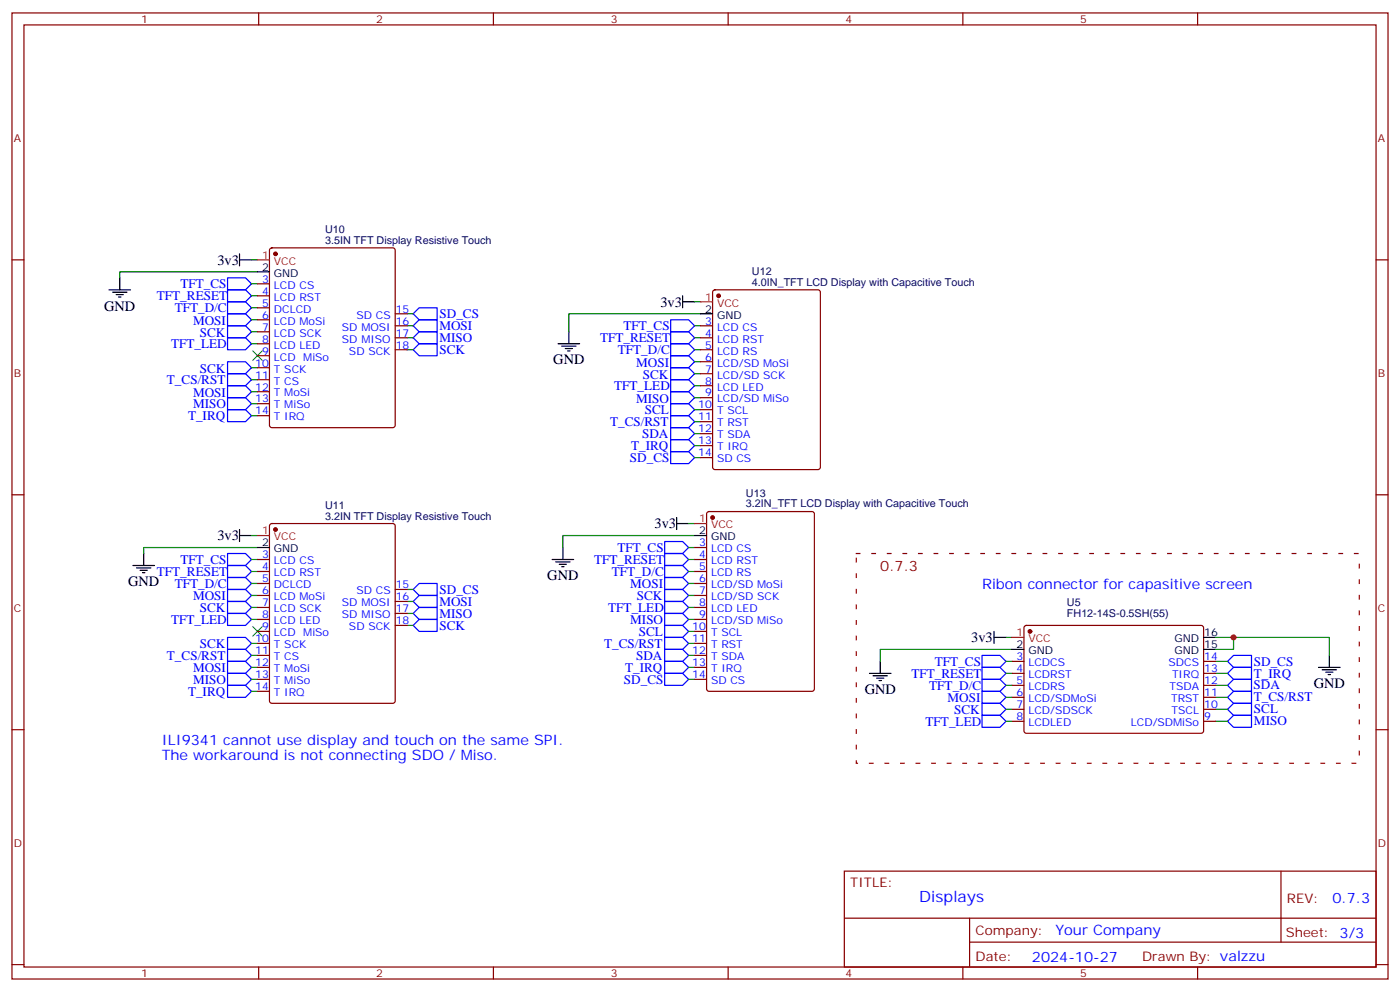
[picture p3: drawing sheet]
<svg xmlns="http://www.w3.org/2000/svg" width="412mm" height="292mm" viewBox="0 0 412 292" stroke-linecap="round" stroke-linejoin="round" font-family="sans-serif">
<g fill="none" stroke="#870000" stroke-width=".35">
<path d="M3.5 3.8h405.4v284.3h-405.4zM7.1 7.3h398.2v277.3h-398.2zM76.2 3.8v3.5M145.3 3.8v3.5M214.5 3.8v3.5M283.6 3.8v3.5M352.8 3.8v3.5M3.5 76.5h3.6M79.6 73.2l.5-.2h35.6l.5 .2 .2 .5v51.5l-.2 .5-.5 .2h-35.6l-.5-.3-.2-.4v-51.5zM405.3 76.5h3.6M75.8 83.5h3.6M75.8 87.1h3.6"/>
<path d="M75.8 90.6h3.6M75.8 94.1h3.6M75.8 97.6h3.6M116.4 92.4h3.5M116.4 95.9h3.5M116.4 99.4h3.5M206.4 95.9h3.5M206.4 99.4h3.5M210.1 85.5l.5-.2h30.3l.7 .4 .1 51.8-.5 .7h-30.6l-.6-.4-.1-51.8zM75.8 101.2h3.6M75.8 104.7h3.6M75.8 108.2h3.6"/>
<path d="M75.8 111.8h3.6M75.8 115.3h3.6M75.8 118.8h3.6M116.4 102.9h3.5M206.4 102.9h3.5M206.4 106.5h3.5M206.4 110h3.5M206.4 113.5h3.5M206.4 117.1h3.5M75.8 122.3h3.6M206.4 120.6h3.5M206.4 124.1h3.5"/>
<path d="M206.4 127.6h3.5M206.4 131.2h3.5M206.4 134.7h3.5M3.5 145.6h3.6M79.6 154.3l.5-.2h35.6l.5 .2 .2 .5v51.5l-.2 .5-.5 .2h-35.6l-.5-.2-.2-.5v-51.5zM208.4 150.8l.4-.2h30.4l.6 .4 .1 51.8-.5 .6-30.6 .1-.6-.5-.1-51.7zM405.3 145.6h3.6M75.8 164.7h3.6M75.8 168.2h3.6M75.8 171.7h3.6M75.8 175.3h3.6M75.8 178.8h3.6"/>
<path d="M116.4 173.5h3.5M116.4 177h3.5M204.6 164.7h3.5M204.6 168.2h3.5M204.6 171.7h3.5M204.6 175.3h3.5M204.6 178.8h3.5M204.6 161.1h3.5M75.8 182.3h3.6M75.8 185.8h3.6M75.8 189.4h3.6M75.8 192.9h3.6"/>
<path d="M75.8 196.4h3.6M75.8 200h3.6M116.4 180.6h3.5M116.4 184.1h3.5M204.6 182.3h3.5M204.6 185.8h3.5M204.6 189.4h3.5M204.6 192.9h3.5M204.6 196.4h3.5M204.6 200h3.5M298.1 194.7h3.5M298.1 198.2h3.5"/>
<path d="M301.9 184.3l.4-.2h51.8l.4 .7v30.6l-.7 .4h-51.7l-.5-.7v-30.3zM354.5 194.7h3.6M354.5 198.2h3.6M3.5 214.8h3.6M75.8 203.5h3.6M298.1 201.7h3.5M298.1 205.2h3.5M298.1 208.8h3.5M298.1 212.3h3.5M354.5 201.7h3.6M354.5 205.2h3.6M354.5 208.8h3.6"/>
<path d="M354.5 212.3h3.6M405.3 214.8h3.6M248.7 256.4h156.6v28.2h-156.6zM377.3 256.4v20.9M248.7 270.2h156.5M285.6 277.3h119.6M285.6 270.2v14.2M3.5 283.9h3.6M76.2 284.6v3.5M145.3 284.6v3.5M214.5 284.6v3.5M283.6 284.6v3.5"/>
<path d="M352.8 284.6v3.5M405.3 283.9h3.6"/>
</g>
<g fill="none" stroke="#00f" stroke-width=".35">
<path d="M67 99.4h5.3l1.8 1.8-1.8 1.7h-5.3zM67 95.9h5.3l1.8 1.7-1.8 1.8h-5.3zM67 92.4h5.3l1.8 1.7-1.8 1.8h-5.3zM67 88.8h5.3l1.8 1.8-1.8 1.8h-5.3zM67 85.3h5.3l1.8 1.8-1.8 1.7h-5.3zM67 81.8h5.3l1.8 1.7-1.8 1.8h-5.3zM121.7 92.4l1.8-1.8h5.3v3.5h-5.3zM121.7 95.9l1.8-1.8h5.3v3.5h-5.3zM121.7 99.4l1.8-1.8h5.3v3.6h-5.3zM197.6 97.6h5.2l1.8 1.8-1.8 1.8h-5.2zM197.6 94.1h5.2l1.8 1.8-1.8 1.7h-5.2zM67 110h5.3l1.8 1.8-1.8 1.7h-5.3z"/>
<path d="M67 106.5h5.3l1.8 1.7-1.8 1.8h-5.3zM67 117.1h5.3l1.8 1.7-1.8 1.8h-5.3zM67 113.5h5.3l1.8 1.8-1.8 1.8h-5.3zM121.7 102.9l1.8-1.7h5.3v3.5h-5.3zM197.6 115.3h5.2l1.8 1.8-1.8 1.7h-5.2zM197.6 111.8h5.2l1.8 1.7-1.8 1.8h-5.2zM197.6 104.7h5.2l1.8 1.8-1.8 1.7h-5.2zM197.6 108.2h5.2l1.8 1.8-1.8 1.8h-5.2zM197.6 101.2h5.2l1.8 1.7-1.8 1.8h-5.2zM197.6 118.8h5.2l1.8 1.8-1.8 1.7h-5.2zM67 120.6h5.3l1.8 1.7-1.8 1.8h-5.3zM197.6 125.9h5.2l1.8 1.7-1.8 1.8h-5.2z"/>
<path d="M197.6 132.9h5.2l1.8 1.8-1.8 1.8h-5.2zM197.6 129.4h5.2l1.8 1.8-1.8 1.7h-5.2zM197.6 122.3h5.2l1.8 1.8-1.8 1.8h-5.2zM195.8 159.4h5.3l1.7 1.7-1.7 1.8h-5.3zM67 162.9h5.3l1.8 1.8-1.8 1.7h-5.3zM67 166.4h5.3l1.8 1.8-1.8 1.8h-5.3zM67 170h5.3l1.8 1.7-1.8 1.8h-5.3zM67 173.5h5.3l1.8 1.8-1.8 1.7h-5.3zM67 177h5.3l1.8 1.8-1.8 1.8h-5.3zM121.7 177l1.8-1.7h5.3v3.5h-5.3zM121.7 173.5l1.8-1.8h5.3v3.6h-5.3zM195.8 177h5.3l1.7 1.8-1.7 1.8h-5.3z"/>
<path d="M195.8 170h5.3l1.7 1.7-1.7 1.8h-5.3zM195.8 173.5h5.3l1.7 1.8-1.7 1.7h-5.3zM195.8 162.9h5.3l1.7 1.8-1.7 1.7h-5.3zM195.8 166.4h5.3l1.7 1.8-1.7 1.8h-5.3zM67 194.7h5.3l1.8 1.7-1.8 1.8h-5.3zM67 198.2h5.3l1.8 1.8-1.8 1.7h-5.3zM67 187.6h5.3l1.8 1.8-1.8 1.7h-5.3zM67 191.1h5.3l1.8 1.8-1.8 1.8h-5.3zM67 180.6h5.3l1.8 1.7-1.8 1.8h-5.3zM121.7 184.1l1.8-1.8h5.3v3.5h-5.3zM121.7 180.6l1.8-1.8h5.3v3.5h-5.3zM195.8 180.6h5.3l1.7 1.7-1.7 1.8h-5.3z"/>
<path d="M195.8 184.1h5.3l1.7 1.7-1.7 1.8h-5.3zM195.8 191.1h5.3l1.7 1.8-1.7 1.8h-5.3zM195.8 198.2h5.3l1.7 1.8-1.7 1.7h-5.3zM195.8 194.7h5.3l1.7 1.7-1.7 1.8h-5.3zM195.8 187.6h5.3l1.7 1.8-1.7 1.7h-5.3zM289.3 192.9h5.3l1.7 1.8-1.7 1.7h-5.3zM289.3 200h5.3l1.7 1.7-1.7 1.8h-5.3zM289.3 196.4h5.3l1.7 1.8-1.7 1.8h-5.3zM361.6 198.2l1.8-1.8h5.3v3.6h-5.3zM361.6 194.7l1.8-1.8h5.3v3.5h-5.3zM67 201.7h5.3l1.8 1.8-1.8 1.7h-5.3zM289.3 207h5.3l1.7 1.8-1.7 1.7h-5.3z"/>
<path d="M289.3 203.5h5.3l1.7 1.7-1.7 1.8h-5.3zM289.3 210.5h5.3l1.7 1.8-1.7 1.8h-5.3zM361.6 205.2l1.8-1.7h5.3v3.5h-5.3zM361.6 208.8l1.8-1.8h5.3v3.5h-5.3zM361.6 201.7l1.8-1.7h5.3v3.5h-5.3zM361.6 212.3l1.8-1.8h5.3v3.6h-5.3z"/>
</g>
<g fill="none" stroke="#008700" stroke-width=".35">
<path d="M74.1 76.5h1.7M74.1 87.1h1.7M74.1 83.5h1.7M74.1 90.6h1.7M74.1 94.1h1.7M74.1 97.6h1.7M75.8 80h-40.5v1.8M119.9 92.4h1.8M119.9 95.9h1.8M119.9 99.4h1.8M204.6 95.9h1.8M204.6 99.4h1.8"/>
<path d="M204.6 88.8h1.8M206.4 92.4h-38.8v5.2M74.1 101.2h1.7M74.1 111.8h1.7M74.1 108.2h1.7M74.1 115.3h1.7M74.1 118.8h1.7M119.9 102.9h1.8M204.6 102.9h1.8M204.6 117.1h1.8M204.6 113.5h1.8M204.6 106.5h1.8"/>
<path d="M204.6 110h1.8M74.1 122.3h1.7M204.6 127.6h1.8M204.6 120.6h1.8M204.6 131.2h1.8M204.6 134.7h1.8M204.6 124.1h1.8M74.1 157.6h1.7M202.8 154.1h1.8M204.6 157.6h-38.8v3.5M74.1 164.7h1.7M74.1 168.2h1.7"/>
<path d="M74.1 171.7h1.7M74.1 175.3h1.7M74.1 178.8h1.7M75.8 161.1h-33.5v1.8M119.9 173.5h1.8M119.9 177h1.8M202.8 161.1h1.8M202.8 164.7h1.8M202.8 168.2h1.8M202.8 171.7h1.8M202.8 175.3h1.8M202.8 178.8h1.8"/>
<path d="M74.1 182.3h1.7M74.1 192.9h1.7M74.1 196.4h1.7M74.1 200h1.7M74.1 189.4h1.7M119.9 180.6h1.8M119.9 184.1h1.8M202.8 182.3h1.8M202.8 185.8h1.8M202.8 192.9h1.8M202.8 196.4h1.8M202.8 200h1.8"/>
<path d="M202.8 189.4h1.8M296.3 198.2h1.8M296.3 194.7h1.8M296.3 187.6h1.8M298.1 191.1h-38.8v3.6M358.1 187.6h33.5v5.3M358.1 198.2h3.5M358.1 194.7h3.5M363.4 187.6v3.5h-5.3M74.1 203.5h1.7M296.3 205.2h1.8M296.3 208.8h1.8"/>
<path d="M296.3 201.7h1.8M296.3 212.3h1.8M358.1 205.2h3.5M358.1 208.8h3.5M358.1 201.7h3.5M358.1 212.3h3.5"/>
</g>
<g fill="none" stroke="#000" stroke-width=".35">
<path d="M70.6 76.5h3.5M70.6 74.7v3.5M32.1 85.3h6.4M33.2 86h4.2M34.2 86.7h2.1M34.9 87.4h.7M35.3 81.8v3.5M75.8 80h3.6M167.6 97.6v3.6M201.1 88.8h3.5M201.1 87.1v3.5M206.4 92.4h3.5"/>
<path d="M164.4 101.2h6.3M165.5 101.9h4.2M166.5 102.6h2.1M167.2 103.3h.7M70.6 155.9v3.5M70.6 157.6h3.5M199.3 154.1h3.5M199.3 152.3v3.6M204.6 157.6h3.5M39.2 166.4h6.3M40.2 167.1h4.2M41.3 167.9h2.1"/>
<path d="M42 168.6h.7M42.3 162.9v3.5M75.8 161.1h3.6M162.6 164.7h6.4M163.7 165.4h4.2M164.7 166.1h2.2M165.5 166.8h.7M165.8 161.1v3.6M256.1 198.2h6.4M257.2 198.9h4.2M258.2 199.6h2.1M259.3 194.7v3.5"/>
<path d="M292.8 187.6h3.5M292.8 185.8v3.6M298.1 191.1h3.5M354.5 187.6h3.6M354.5 191.1h3.6M388.4 196.4h6.4M389.5 197.1h4.2M390.5 197.8h2.1M391.2 198.5h.7M391.6 192.9v3.5M258.9 200.3h.7"/>
</g>
<path d="M74.4 103.3l2.9 2.8M77.3 103.3l-2.9 2.8M74.4 184.4l2.9 2.9M77.3 184.4l-2.9 2.9" fill="none" stroke="#3c3" stroke-width=".35"/>
<g fill="#870000" stroke="#870000" stroke-width=".35">
<circle cx="81.1" cy="155.9" r=".53"/>
<circle cx="81.1" cy="74.7" r=".53"/>
<circle cx="211.7" cy="87.1" r=".53"/>
<circle cx="209.9" cy="152.3" r=".53"/>
<circle cx="303.4" cy="185.8" r=".53"/>
</g>
<path d="M75.8 76.5h3.6M206.4 88.8h3.5M75.8 157.6h3.6M204.6 154.1h3.5M298.1 187.6h3.5" fill="none" stroke="#f00" stroke-width=".35"/>
<path d="M252.2 162.9h148.2v61.7h-148.2z" fill="none" stroke="#900" stroke-width=".35" stroke-dasharray="1.1 3.5"/>
<circle cx="363.4" cy="187.6" r=".88" fill="#c00"/>
<text font-size="4.6" fill="#00f" x="270.8" y="265.4">Displays</text>
<g font-size="4.2">
<text x="64" y="77.9">3v3</text>
<text x="30.7" y="91.4">GND</text>
<text x="194.6" y="90.3">3v3</text>
<text x="163" y="107.3">GND</text>
<text x="192.8" y="155.5">3v3</text>
<text x="64" y="159.1">3v3</text>
<text x="37.7" y="172.5">GND</text>
<text x="161.2" y="170.8">GND</text>
<text x="286.1" y="189">3v3</text>
<text x="387" y="202.5">GND</text>
<text x="254.7" y="204.3">GND</text>
</g>
<text font-size="4.2" fill="#900" x="259.3" y="168.2">0.7.3</text>
<g font-size="4.2" fill="#00f">
<text x="289.3" y="173.5">Ribon connector for capasitive screen</text>
<text x="47.6" y="219.4">ILI9341 cannot use display and touch on the same SPI.</text>
<text x="47.6" y="223.6">The workaround is not connecting SDO / Miso.</text>
<text x="392.5" y="265.7">0.7.3</text>
<text x="310.9" y="275.2">Your Company</text>
<text x="304" y="283">2024-10-27</text>
</g>
<g font-size="3.9" fill="#00f">
<text x="46.2" y="88.4">TFT_RESET</text>
<text x="53.1" y="84.8">TFT_CS</text>
<text x="51.5" y="91.8">TFT_D/C</text>
<text x="56.9" y="95.5">MOSI</text>
<text x="129.5" y="93.7">SD_CS</text>
<text x="58.8" y="99.1">SCK</text>
<text x="129.4" y="97.2">MOSI</text>
<text x="129.4" y="100.7">MISO</text>
<text x="176.7" y="100.8">TFT_RESET</text>
<text x="183.7" y="97.1">TFT_CS</text>
<text x="50.4" y="102.5">TFT_LED</text>
<text x="129.5" y="104.2">SCK</text>
<text x="182" y="104.2">TFT_D/C</text>
<text x="187.4" y="107.9">MOSI</text>
<text x="49.2" y="113">T_CS/RST</text>
<text x="58.8" y="109.6">SCK</text>
<text x="189.4" y="111.4">SCK</text>
<text x="56.9" y="116.7">MOSI</text>
<text x="180.9" y="114.9">TFT_LED</text>
<text x="187.4" y="118.5">MISO</text>
<text x="55.4" y="123.6">T_IRQ</text>
<text x="56.9" y="120.2">MISO</text>
<text x="179.7" y="125.4">T_CS/RST</text>
<text x="189.9" y="121.8">SCL</text>
<text x="189.1" y="128.9">SDA</text>
<text x="185.6" y="135.9">SD_CS</text>
<text x="185.9" y="132.4">T_IRQ</text>
<text x="53.1" y="165.9">TFT_CS</text>
<text x="175" y="166">TFT_RESET</text>
<text x="181.9" y="162.4">TFT_CS</text>
<text x="46.2" y="169.6">TFT_RESET</text>
<text x="51.5" y="173">TFT_D/C</text>
<text x="180.2" y="169.5">TFT_D/C</text>
<text x="185.6" y="173.1">MOSI</text>
<text x="56.9" y="176.7">MOSI</text>
<text x="129.4" y="178.3">MOSI</text>
<text x="129.5" y="174.9">SD_CS</text>
<text x="187.6" y="176.7">SCK</text>
<text x="50.4" y="183.7">TFT_LED</text>
<text x="58.8" y="180.2">SCK</text>
<text x="129.4" y="181.9">MISO</text>
<text x="129.5" y="185.4">SCK</text>
<text x="179.2" y="180.1">TFT_LED</text>
<text x="185.6" y="183.7">MISO</text>
<text x="58.8" y="190.8">SCK</text>
<text x="177.9" y="190.6">T_CS/RST</text>
<text x="188.2" y="187.1">SCL</text>
<text x="49.2" y="194.2">T_CS/RST</text>
<text x="56.9" y="197.8">MOSI</text>
<text x="184.1" y="197.7">T_IRQ</text>
<text x="187.4" y="194.2">SDA</text>
<text x="275.4" y="195.9">TFT_CS</text>
<text x="369.4" y="195.9">SD_CS</text>
<text x="56.9" y="201.4">MISO</text>
<text x="183.8" y="201.2">SD_CS</text>
<text x="268.5" y="199.6">TFT_RESET</text>
<text x="273.7" y="203">TFT_D/C</text>
<text x="369.3" y="202.9">SDA</text>
<text x="369.4" y="199.4">T_IRQ</text>
<text x="55.4" y="204.7">T_IRQ</text>
<text x="279.1" y="206.7">MOSI</text>
<text x="369.4" y="210">SCL</text>
<text x="369.4" y="206.5">T_CS/RST</text>
<text x="272.7" y="213.7">TFT_LED</text>
<text x="281.1" y="210.2">SCK</text>
<text x="369.4" y="213.4">MISO</text>
</g>
<g font-size="3.9" fill="#800">
<text x="250.5" y="261">TITLE:</text>
<text x="379.1" y="265.7">REV:</text>
<text x="287.4" y="275.2">Company:</text>
<text x="378.7" y="275.8">Sheet: 3/3</text>
<text x="287.4" y="282.9">Date:</text>
<text x="336.4" y="282.9">Drawn By: valzzu</text>
</g>
<g font-size="3.2" fill="#800">
<text x="41.6" y="6.8">1</text>
<text x="110.8" y="6.8">2</text>
<text x="179.9" y="6.8">3</text>
<text x="249.1" y="6.8">4</text>
<text x="318.2" y="6.8">5</text>
<text x="4.1" y="41.9">A</text>
<text x="405.9" y="41.9">A</text>
<text x="4.1" y="111.1">B</text>
<text x="405.9" y="111.1">B</text>
<text x="4.1" y="180.2">C</text>
<text x="405.9" y="180.2">C</text>
<text x="4.1" y="249.3">D</text>
<text x="405.9" y="249.3">D</text>
<text x="41.6" y="287.6">1</text>
<text x="110.8" y="287.6">2</text>
<text x="179.9" y="287.6">3</text>
<text x="249.1" y="287.6">4</text>
<text x="318.2" y="287.6">5</text>
</g>
<g font-size="3.2" fill="#000080">
<text x="95.8" y="71.8">3.5IN TFT Display Resistive Touch</text>
<text x="95.8" y="68.6">U10</text>
<text x="221.5" y="80.9">U12</text>
<text x="221.5" y="84.1">4.0IN_TFT LCD Display with Capacitive Touch</text>
<text x="95.8" y="149.7">U11</text>
<text x="219.7" y="149.3">3.2IN_TFT LCD Display with Capacitive Touch</text>
<text x="219.7" y="146.2">U13</text>
<text x="95.8" y="152.9">3.2IN TFT Display Resistive Touch</text>
<text x="314.3" y="178.5">U5</text>
<text x="314.3" y="181.7">FH12-14S-0.5SH(55)</text>
</g>
<g font-size="3.2" fill="#f00">
<text x="77.2" y="76.1">1</text>
<text x="80.7" y="77.9">VCC</text>
<text x="207.7" y="88.5">1</text>
<text x="211.2" y="90.2">VCC</text>
<text x="205.9" y="153.7">1</text>
<text x="209.4" y="155.5">VCC</text>
<text x="77.2" y="157.3">1</text>
<text x="80.7" y="159">VCC</text>
<text x="299.4" y="187.3">1</text>
<text x="302.9" y="189">VCC</text>
</g>
<g font-size="3.2">
<text x="77.2" y="79.7">2</text>
<text x="80.7" y="81.4">GND</text>
<text x="207.7" y="92">2</text>
<text x="211.2" y="93.8">GND</text>
<text x="77.2" y="160.8">2</text>
<text x="205.9" y="157.3">2</text>
<text x="209.4" y="159">GND</text>
<text x="80.7" y="162.6">GND</text>
<text x="299.4" y="190.8">2</text>
<text x="346" y="189">GND</text>
<text x="354.7" y="190.8">15</text>
<text x="354.7" y="187.3">16</text>
<text x="302.9" y="192.5">GND</text>
<text x="346" y="192.5">GND</text>
</g>
<g font-size="3.2" fill="#00f">
<text x="77.2" y="83.2">3</text>
<text x="77.2" y="86.7">4</text>
<text x="80.7" y="84.9">LCD CS</text>
<text x="80.7" y="88.5">LCD RST</text>
<text x="77.2" y="90.2">5</text>
<text x="77.2" y="93.8">6</text>
<text x="80.7" y="92">DCLCD</text>
<text x="80.7" y="95.5">LCD MoSi</text>
<text x="105" y="93.8">SD CS</text>
<text x="116.6" y="92">15</text>
<text x="116.6" y="95.5">16</text>
<text x="207.7" y="95.5">3</text>
<text x="77.2" y="97.3">7</text>
<text x="77.2" y="100.8">8</text>
<text x="80.7" y="99.1">LCD SCK</text>
<text x="100.7" y="97.3">SD MOSI</text>
<text x="100.7" y="100.8">SD MISO</text>
<text x="116.6" y="99.1">17</text>
<text x="207.7" y="99.1">4</text>
<text x="211.2" y="97.3">LCD CS</text>
<text x="211.2" y="100.8">LCD RST</text>
<text x="75.2" y="107.9">10</text>
<text x="77.2" y="104.4">9</text>
<text x="80.7" y="102.6">LCD LED</text>
<text x="80.7" y="106.1">LCD</text>
<text x="89.3" y="106.1">MiSo</text>
<text x="102.8" y="104.4">SD SCK</text>
<text x="116.6" y="102.6">18</text>
<text x="207.7" y="102.6">5</text>
<text x="207.7" y="106.1">6</text>
<text x="211.2" y="104.4">LCD RS</text>
<text x="211.2" y="107.9">LCD/SD MoSi</text>
<text x="75.2" y="111.4">11</text>
<text x="80.7" y="109.6">T SCK</text>
<text x="80.7" y="113.2">T CS</text>
<text x="207.7" y="109.6">7</text>
<text x="207.7" y="113.2">8</text>
<text x="211.2" y="111.4">LCD/SD SCK</text>
<text x="75.2" y="114.9">12</text>
<text x="75.2" y="118.5">13</text>
<text x="80.7" y="116.7">T MoSi</text>
<text x="207.7" y="116.7">9</text>
<text x="211.2" y="114.9">LCD LED</text>
<text x="211.2" y="118.5">LCD/SD MiSo</text>
<text x="75.2" y="122">14</text>
<text x="80.7" y="120.2">T MiSo</text>
<text x="80.7" y="123.8">T IRQ</text>
<text x="205.7" y="120.2">10</text>
<text x="205.7" y="123.8">11</text>
<text x="211.2" y="122">T SCL</text>
<text x="211.2" y="125.5">T RST</text>
<text x="205.7" y="127.3">12</text>
<text x="205.7" y="130.8">13</text>
<text x="211.2" y="129">T SDA</text>
<text x="205.7" y="134.3">14</text>
<text x="211.2" y="132.6">T IRQ</text>
<text x="211.2" y="136.1">SD CS</text>
<text x="205.9" y="160.8">3</text>
<text x="77.2" y="164.3">3</text>
<text x="77.2" y="167.9">4</text>
<text x="80.7" y="166.1">LCD CS</text>
<text x="205.9" y="164.3">4</text>
<text x="205.9" y="167.9">5</text>
<text x="209.4" y="162.6">LCD CS</text>
<text x="209.4" y="166.1">LCD RST</text>
<text x="77.2" y="171.4">5</text>
<text x="80.7" y="169.6">LCD RST</text>
<text x="80.7" y="173.1">DCLCD</text>
<text x="116.6" y="173.1">15</text>
<text x="205.9" y="171.4">6</text>
<text x="209.4" y="169.6">LCD RS</text>
<text x="209.4" y="173.1">LCD/SD MoSi</text>
<text x="77.2" y="174.9">6</text>
<text x="77.2" y="178.4">7</text>
<text x="80.7" y="176.7">LCD MoSi</text>
<text x="100.7" y="178.4">SD MOSI</text>
<text x="105" y="174.9">SD CS</text>
<text x="116.6" y="176.7">16</text>
<text x="205.9" y="174.9">7</text>
<text x="205.9" y="178.4">8</text>
<text x="209.4" y="176.7">LCD/SD SCK</text>
<text x="77.2" y="182">8</text>
<text x="77.2" y="185.5">9</text>
<text x="80.7" y="180.2">LCD SCK</text>
<text x="80.7" y="183.7">LCD LED</text>
<text x="100.7" y="182">SD MISO</text>
<text x="102.8" y="185.5">SD SCK</text>
<text x="116.6" y="180.2">17</text>
<text x="116.6" y="183.7">18</text>
<text x="203.9" y="185.5">10</text>
<text x="205.9" y="182">9</text>
<text x="209.4" y="180.2">LCD LED</text>
<text x="209.4" y="183.7">LCD/SD MiSo</text>
<text x="75.2" y="189">10</text>
<text x="80.7" y="187.3">LCD</text>
<text x="80.7" y="190.8">T SCK</text>
<text x="89.3" y="187.3">MiSo</text>
<text x="203.9" y="189">11</text>
<text x="209.4" y="187.3">T SCL</text>
<text x="209.4" y="190.8">T RST</text>
<text x="75.2" y="192.5">11</text>
<text x="75.2" y="196.1">12</text>
<text x="80.7" y="194.3">T CS</text>
<text x="80.7" y="197.8">T MoSi</text>
<text x="203.9" y="192.5">12</text>
<text x="203.9" y="196.1">13</text>
<text x="209.4" y="194.3">T SDA</text>
<text x="209.4" y="197.8">T IRQ</text>
<text x="299.4" y="194.3">3</text>
<text x="299.4" y="197.8">4</text>
<text x="302.9" y="196.1">LCDCS</text>
<text x="344.2" y="196.1">SDCS</text>
<text x="354.7" y="197.8">13</text>
<text x="354.7" y="194.3">14</text>
<text x="75.2" y="199.6">13</text>
<text x="75.2" y="203.1">14</text>
<text x="80.7" y="201.4">T MiSo</text>
<text x="203.9" y="199.6">14</text>
<text x="209.4" y="201.4">SD CS</text>
<text x="299.4" y="201.4">5</text>
<text x="302.9" y="199.6">LCDRST</text>
<text x="302.9" y="203.1">LCDRS</text>
<text x="344.5" y="203.1">TSDA</text>
<text x="345.2" y="199.6">TIRQ</text>
<text x="354.7" y="201.4">12</text>
<text x="80.7" y="204.9">T IRQ</text>
<text x="299.4" y="204.9">6</text>
<text x="299.4" y="208.4">7</text>
<text x="302.9" y="206.7">LCD/SDMoSi</text>
<text x="344.9" y="206.7">TRST</text>
<text x="354.7" y="208.4">10</text>
<text x="354.7" y="204.9">11</text>
<text x="299.4" y="211.9">8</text>
<text x="302.9" y="210.2">LCD/SDSCK</text>
<text x="302.9" y="213.7">LCDLED</text>
<text x="333.1" y="213.7">LCD/SDMiSo</text>
<text x="345.1" y="210.2">TSCL</text>
<text x="354.7" y="211.9">9</text>
</g>
</svg>
